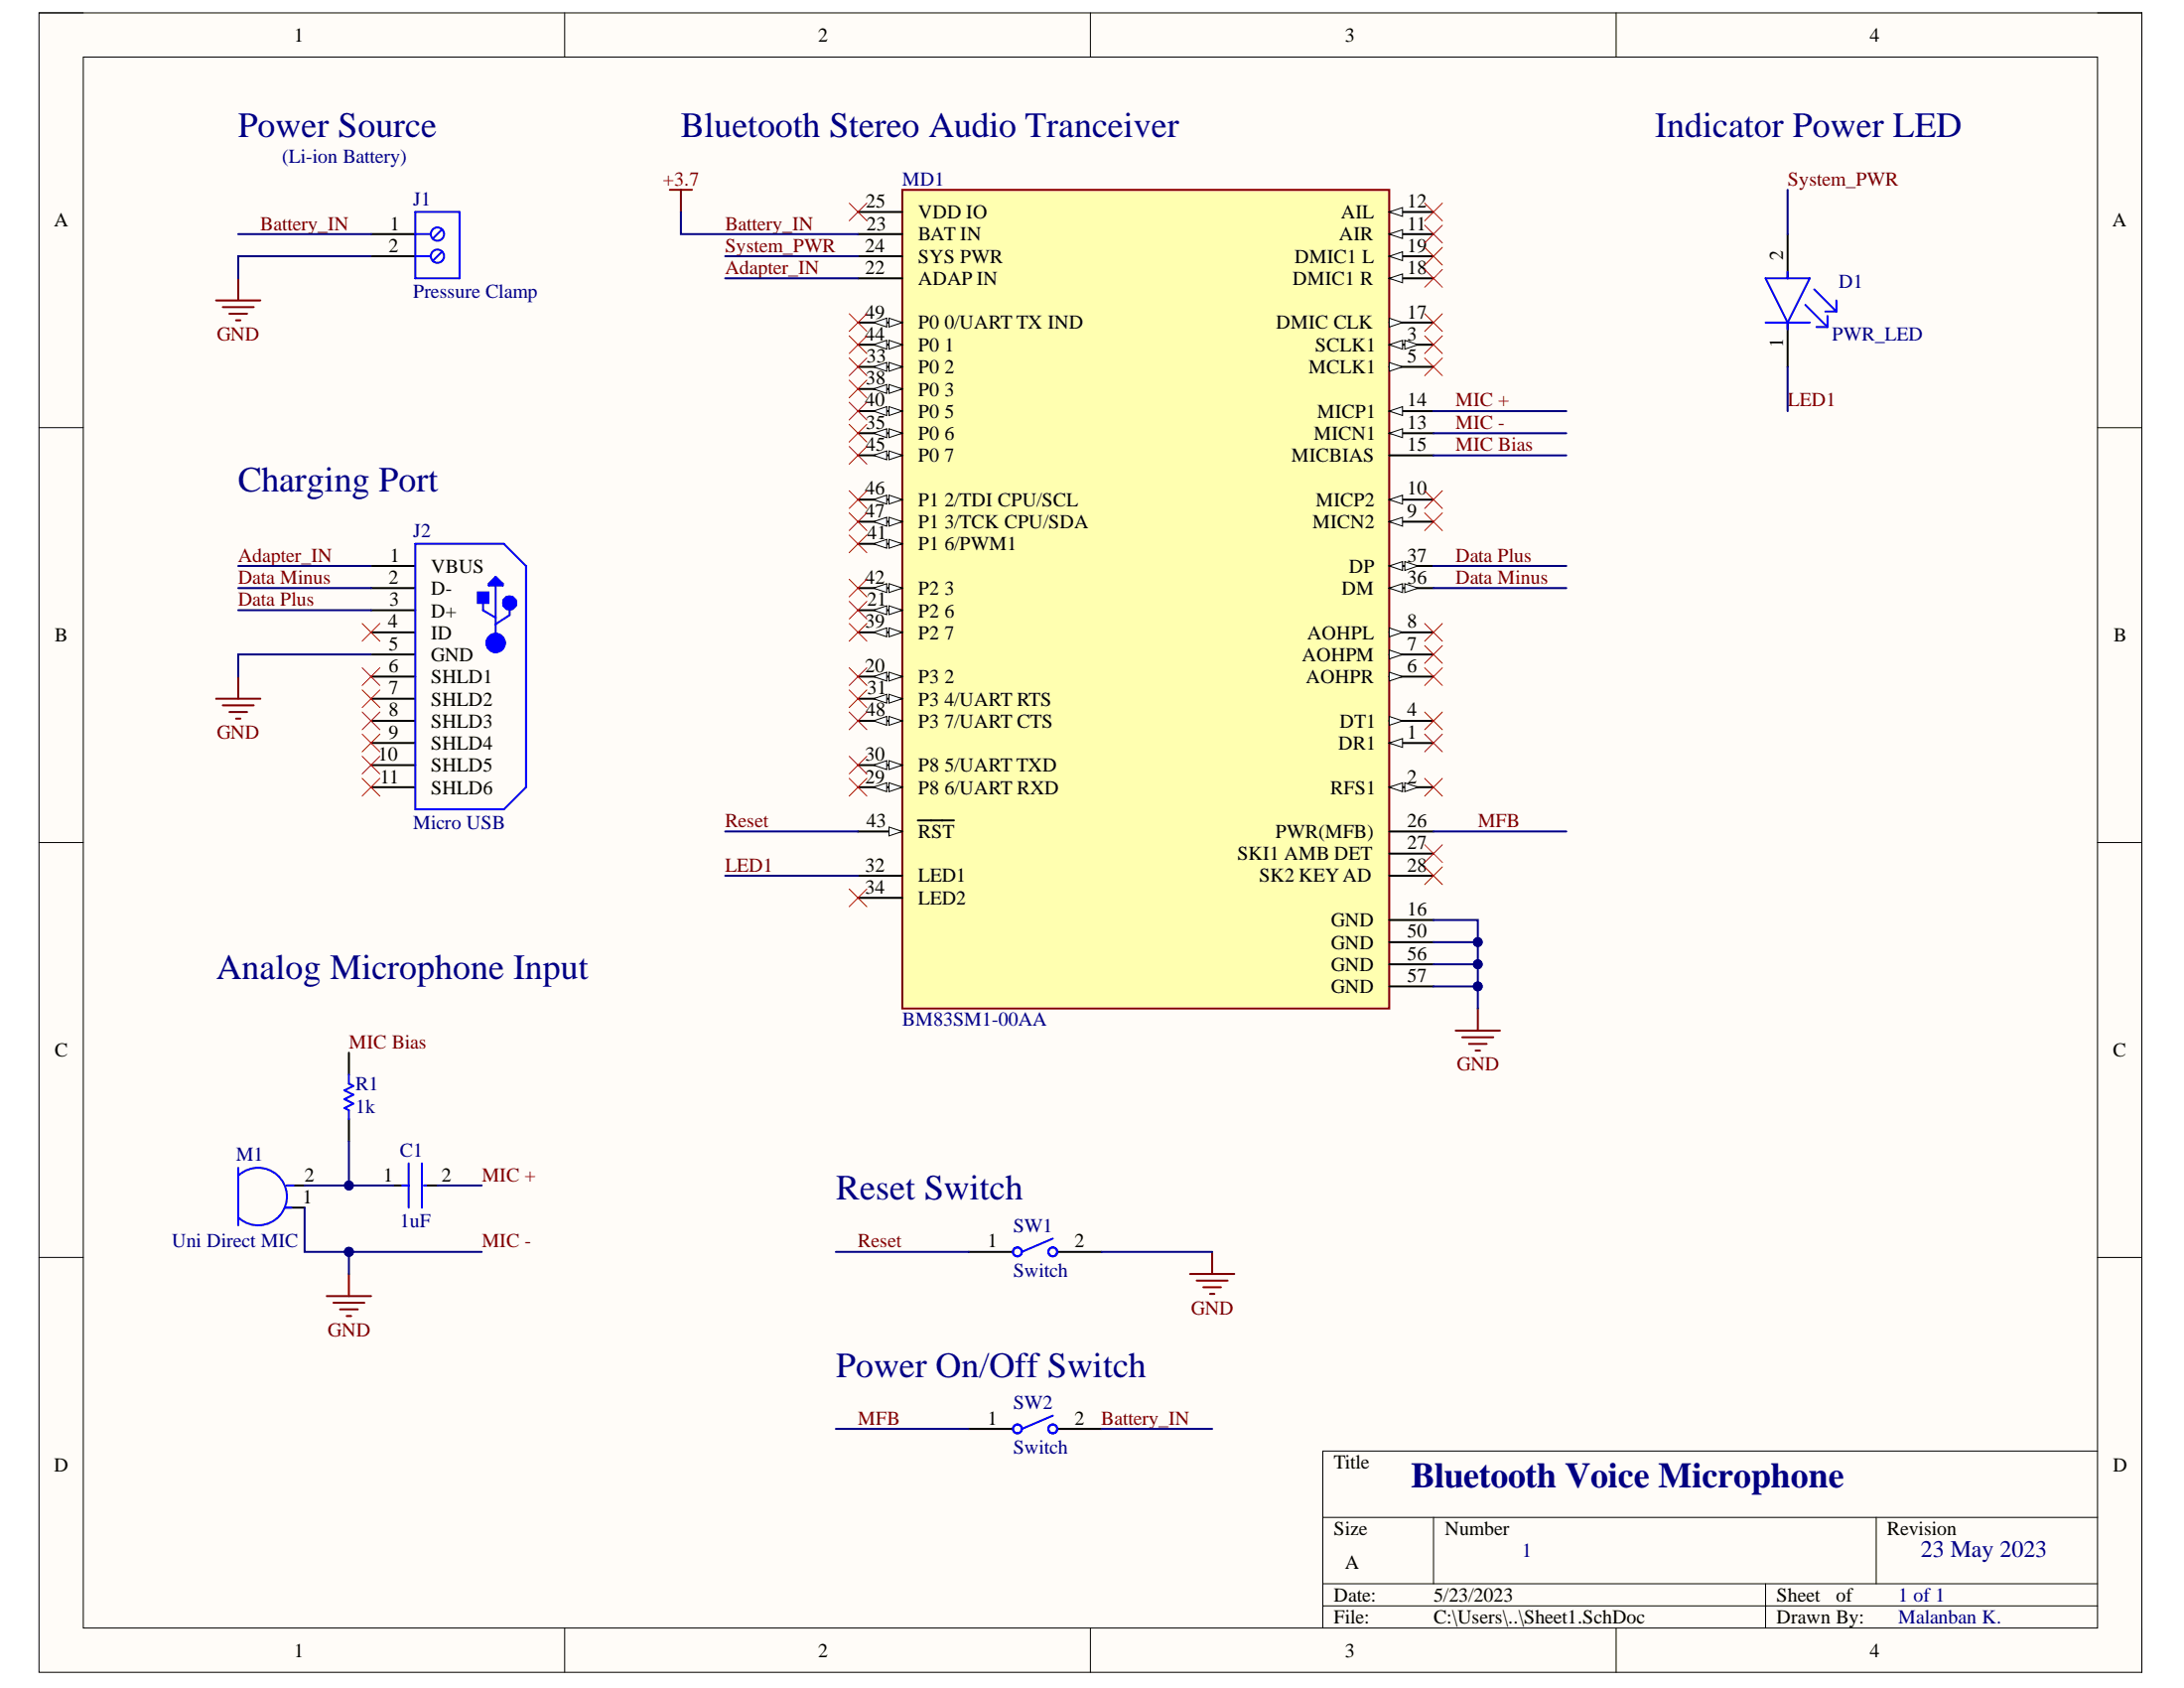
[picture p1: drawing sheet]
<svg xmlns="http://www.w3.org/2000/svg" width="279mm" height="216mm" viewBox="0 0 279 216" stroke-linecap="round" stroke-linejoin="round" font-family="sans-serif">
<path d="M5 1.6h269v212.3h-269z" fill-rule="evenodd" fill="#fffcf8"/>
<path d="M5 1.6h269v212.3h-269z" fill="none" stroke="#000" stroke-width=".13"/>
<path d="M10.7 7.3h257.6v200.9h-257.6z" fill-rule="evenodd" fill="#fffcf8"/>
<g fill="none" stroke="#000" stroke-width=".13">
<path d="M5 1.6h5.7M10.7 7.3h257.6v200.9h-257.6zM72.2 1.6v5.7M139.5 1.6v5.7M206.8 1.6v5.7M268.3 1.6h5.7v5.7M5 54.7h5.7M268.3 54.7h5.7M5 107.8h5.7M268.3 107.8h5.7M5 160.8h5.7M268.3 160.8h5.7"/>
<path d="M169.2 194.1h99.1M183.4 194.1v8.5M240 194.1v8.5M268.3 185.6h-99.1v22.6M72.2 208.2v5.7M139.5 208.2v5.7M169.2 202.6h99.1M169.2 205.4h99.1M206.8 208.2v5.7M225.9 202.6v5.6M274 208.2v5.7"/>
</g>
<path d="M115.4 24.3h62.3v104.7h-62.3z" fill-rule="evenodd" fill="#ffffb0"/>
<path d="M115.4 24.3h62.3v104.7h-62.3z" fill="none" stroke="#800000" stroke-width=".25"/>
<path d="M177.7 95h5.7" fill="none" stroke="#000" stroke-width=".25"/>
<path d="M177.7 95l1.7-.5v1.1z" fill="#f8fcff"/>
<path d="M177.7 95l1.7-.5v1.1z" fill="none" stroke="#000" stroke-width=".13"/>
<path d="M177.7 100.7h5.7" fill="none" stroke="#000" stroke-width=".25"/>
<path d="M177.7 100.7l1.7-.6v1.2z" fill="#f8fcff"/>
<path d="M177.7 100.7l1.7-.6v1.2z" fill="none" stroke="#000" stroke-width=".13"/>
<path d="M179.7 100.1l1.7 .6-1.7 .6z" fill="#f8fcff"/>
<path d="M179.7 100.1l1.7 .6-1.7 .6z" fill="none" stroke="#000" stroke-width=".13"/>
<path d="M177.7 44.1h5.7" fill="none" stroke="#000" stroke-width=".25"/>
<path d="M177.7 44.1l1.7-.6v1.2z" fill="#f8fcff"/>
<path d="M177.7 44.1l1.7-.6v1.2z" fill="none" stroke="#000" stroke-width=".13"/>
<path d="M179.7 43.5l1.7 .6-1.7 .6z" fill="#f8fcff"/>
<path d="M179.7 43.5l1.7 .6-1.7 .6z" fill="none" stroke="#000" stroke-width=".13"/>
<path d="M177.7 92.2h5.7" fill="none" stroke="#000" stroke-width=".25"/>
<path d="M177.7 91.6l1.7 .6-1.7 .6z" fill="#f8fcff"/>
<path d="M177.7 91.6l1.7 .6-1.7 .6z" fill="none" stroke="#000" stroke-width=".13"/>
<path d="M177.7 46.9h5.7" fill="none" stroke="#000" stroke-width=".25"/>
<path d="M177.7 46.4l1.7 .5-1.7 .6z" fill="#f8fcff"/>
<path d="M177.7 46.4l1.7 .5-1.7 .6z" fill="none" stroke="#000" stroke-width=".13"/>
<path d="M177.7 86.5h5.7" fill="none" stroke="#000" stroke-width=".25"/>
<path d="M177.7 86l1.7 .5-1.7 .6z" fill="#f8fcff"/>
<path d="M177.7 86l1.7 .5-1.7 .6z" fill="none" stroke="#000" stroke-width=".13"/>
<path d="M177.7 83.7h5.7" fill="none" stroke="#000" stroke-width=".25"/>
<path d="M177.7 83.1l1.7 .6-1.7 .6z" fill="#f8fcff"/>
<path d="M177.7 83.1l1.7 .6-1.7 .6z" fill="none" stroke="#000" stroke-width=".13"/>
<path d="M177.7 80.9h5.7" fill="none" stroke="#000" stroke-width=".25"/>
<path d="M177.7 80.3l1.7 .6-1.7 .6z" fill="#f8fcff"/>
<path d="M177.7 80.3l1.7 .6-1.7 .6z" fill="none" stroke="#000" stroke-width=".13"/>
<path d="M177.7 66.7h5.7" fill="none" stroke="#000" stroke-width=".25"/>
<path d="M177.7 66.7l1.7-.5v1.1z" fill="#f8fcff"/>
<path d="M177.7 66.7l1.7-.5v1.1z" fill="none" stroke="#000" stroke-width=".13"/>
<path d="M177.7 63.9h5.7" fill="none" stroke="#000" stroke-width=".25"/>
<path d="M177.7 63.9l1.7-.6v1.2z" fill="#f8fcff"/>
<path d="M177.7 63.9l1.7-.6v1.2z" fill="none" stroke="#000" stroke-width=".13"/>
<path d="M177.7 29.9h5.7" fill="none" stroke="#000" stroke-width=".25"/>
<path d="M177.7 29.9l1.7-.5v1.1z" fill="#f8fcff"/>
<path d="M177.7 29.9l1.7-.5v1.1z" fill="none" stroke="#000" stroke-width=".13"/>
<path d="M177.7 27.1h5.7" fill="none" stroke="#000" stroke-width=".25"/>
<path d="M177.7 27.1l1.7-.6v1.2z" fill="#f8fcff"/>
<path d="M177.7 27.1l1.7-.6v1.2z" fill="none" stroke="#000" stroke-width=".13"/>
<path d="M177.7 55.4h5.7" fill="none" stroke="#000" stroke-width=".25"/>
<path d="M177.7 55.4l1.7-.6v1.2z" fill="#f8fcff"/>
<path d="M177.7 55.4l1.7-.6v1.2z" fill="none" stroke="#000" stroke-width=".13"/>
<path d="M177.7 52.6h5.7" fill="none" stroke="#000" stroke-width=".25"/>
<path d="M177.7 52.6l1.7-.6v1.1z" fill="#f8fcff"/>
<path d="M177.7 52.6l1.7-.6v1.1z" fill="none" stroke="#000" stroke-width=".13"/>
<path d="M177.7 58.2h5.7M177.7 41.3h5.7M177.7 117.7h5.7" fill="none" stroke="#000" stroke-width=".25"/>
<path d="M177.7 40.7l1.7 .6-1.7 .5z" fill="#f8fcff"/>
<path d="M177.7 40.7l1.7 .6-1.7 .5z" fill="none" stroke="#000" stroke-width=".13"/>
<path d="M177.7 35.6h5.7" fill="none" stroke="#000" stroke-width=".25"/>
<path d="M177.7 35.6l1.7-.6v1.2z" fill="#f8fcff"/>
<path d="M177.7 35.6l1.7-.6v1.2z" fill="none" stroke="#000" stroke-width=".13"/>
<path d="M177.7 32.8h5.7" fill="none" stroke="#000" stroke-width=".25"/>
<path d="M177.7 32.8l1.7-.6v1.1z" fill="#f8fcff"/>
<path d="M177.7 32.8l1.7-.6v1.1z" fill="none" stroke="#000" stroke-width=".13"/>
<path d="M109.8 86.5h5.6" fill="none" stroke="#000" stroke-width=".25"/>
<path d="M113.7 86l1.7 .5-1.7 .6z" fill="#f8fcff"/>
<path d="M113.7 86l1.7 .5-1.7 .6z" fill="none" stroke="#000" stroke-width=".13"/>
<path d="M111.7 86.5l1.7-.5v1.1z" fill="#f8fcff"/>
<path d="M111.7 86.5l1.7-.5v1.1z" fill="none" stroke="#000" stroke-width=".13"/>
<path d="M109.8 78.1h5.6" fill="none" stroke="#000" stroke-width=".25"/>
<path d="M113.7 77.5l1.7 .6-1.7 .5z" fill="#f8fcff"/>
<path d="M113.7 77.5l1.7 .6-1.7 .5z" fill="none" stroke="#000" stroke-width=".13"/>
<path d="M111.7 78.1l1.7-.6v1.1z" fill="#f8fcff"/>
<path d="M111.7 78.1l1.7-.6v1.1z" fill="none" stroke="#000" stroke-width=".13"/>
<path d="M109.8 35.6h5.6M109.8 29.9h5.6M109.8 32.8h5.6M109.8 27.1h5.6M109.8 100.7h5.6M177.7 106.3h5.7M177.7 109.2h5.7M177.7 112h5.7" fill="none" stroke="#000" stroke-width=".25"/>
<path d="M113.7 100.1l1.7 .6-1.7 .6z" fill="#f8fcff"/>
<path d="M113.7 100.1l1.7 .6-1.7 .6z" fill="none" stroke="#000" stroke-width=".13"/>
<path d="M111.7 100.7l1.7-.6v1.2z" fill="#f8fcff"/>
<path d="M111.7 100.7l1.7-.6v1.2z" fill="none" stroke="#000" stroke-width=".13"/>
<path d="M109.8 97.9h5.6" fill="none" stroke="#000" stroke-width=".25"/>
<path d="M113.7 97.3l1.7 .6-1.7 .5z" fill="#f8fcff"/>
<path d="M113.7 97.3l1.7 .6-1.7 .5z" fill="none" stroke="#000" stroke-width=".13"/>
<path d="M111.7 97.9l1.7-.6v1.1z" fill="#f8fcff"/>
<path d="M111.7 97.9l1.7-.6v1.1z" fill="none" stroke="#000" stroke-width=".13"/>
<path d="M109.8 89.4h5.6" fill="none" stroke="#000" stroke-width=".25"/>
<path d="M113.7 88.8l1.7 .6-1.7 .5z" fill="#f8fcff"/>
<path d="M113.7 88.8l1.7 .6-1.7 .5z" fill="none" stroke="#000" stroke-width=".13"/>
<path d="M111.7 89.4l1.7-.6v1.1z" fill="#f8fcff"/>
<path d="M111.7 89.4l1.7-.6v1.1z" fill="none" stroke="#000" stroke-width=".13"/>
<path d="M109.8 46.9h5.6M109.8 112h5.6" fill="none" stroke="#000" stroke-width=".25"/>
<path d="M113.7 46.4l1.7 .5-1.7 .6z" fill="#f8fcff"/>
<path d="M113.7 46.4l1.7 .5-1.7 .6z" fill="none" stroke="#000" stroke-width=".13"/>
<path d="M111.7 46.9l1.7-.5v1.1z" fill="#f8fcff"/>
<path d="M111.7 46.9l1.7-.5v1.1z" fill="none" stroke="#000" stroke-width=".13"/>
<path d="M109.8 55.4h5.6M109.8 114.8h5.6" fill="none" stroke="#000" stroke-width=".25"/>
<path d="M113.7 54.8l1.7 .6-1.7 .6z" fill="#f8fcff"/>
<path d="M113.7 54.8l1.7 .6-1.7 .6z" fill="none" stroke="#000" stroke-width=".13"/>
<path d="M111.7 55.4l1.7-.6v1.2z" fill="#f8fcff"/>
<path d="M111.7 55.4l1.7-.6v1.2z" fill="none" stroke="#000" stroke-width=".13"/>
<path d="M177.7 75.2h5.7" fill="none" stroke="#000" stroke-width=".25"/>
<path d="M177.7 75.2l1.7-.5v1.1z" fill="#f8fcff"/>
<path d="M177.7 75.2l1.7-.5v1.1z" fill="none" stroke="#000" stroke-width=".13"/>
<path d="M179.7 74.7l1.7 .5-1.7 .6z" fill="#f8fcff"/>
<path d="M179.7 74.7l1.7 .5-1.7 .6z" fill="none" stroke="#000" stroke-width=".13"/>
<path d="M177.7 72.4h5.7" fill="none" stroke="#000" stroke-width=".25"/>
<path d="M177.7 72.4l1.7-.6v1.2z" fill="#f8fcff"/>
<path d="M177.7 72.4l1.7-.6v1.2z" fill="none" stroke="#000" stroke-width=".13"/>
<path d="M179.7 71.8l1.7 .6-1.7 .6z" fill="#f8fcff"/>
<path d="M179.7 71.8l1.7 .6-1.7 .6z" fill="none" stroke="#000" stroke-width=".13"/>
<path d="M109.8 49.8h5.6" fill="none" stroke="#000" stroke-width=".25"/>
<path d="M113.7 49.2l1.7 .6-1.7 .5z" fill="#f8fcff"/>
<path d="M113.7 49.2l1.7 .6-1.7 .5z" fill="none" stroke="#000" stroke-width=".13"/>
<path d="M111.7 49.8l1.7-.6v1.1z" fill="#f8fcff"/>
<path d="M111.7 49.8l1.7-.6v1.1z" fill="none" stroke="#000" stroke-width=".13"/>
<path d="M109.8 80.9h5.6" fill="none" stroke="#000" stroke-width=".25"/>
<path d="M113.7 80.3l1.7 .6-1.7 .5z" fill="#f8fcff"/>
<path d="M113.7 80.3l1.7 .6-1.7 .5z" fill="none" stroke="#000" stroke-width=".13"/>
<path d="M111.7 80.9l1.7-.6v1.1z" fill="#f8fcff"/>
<path d="M111.7 80.9l1.7-.6v1.1z" fill="none" stroke="#000" stroke-width=".13"/>
<path d="M109.8 52.6h5.6" fill="none" stroke="#000" stroke-width=".25"/>
<path d="M113.7 52l1.7 .6-1.7 .5z" fill="#f8fcff"/>
<path d="M113.7 52l1.7 .6-1.7 .5z" fill="none" stroke="#000" stroke-width=".13"/>
<path d="M111.7 52.6l1.7-.6v1.1z" fill="#f8fcff"/>
<path d="M111.7 52.6l1.7-.6v1.1z" fill="none" stroke="#000" stroke-width=".13"/>
<path d="M109.8 69.6h5.6" fill="none" stroke="#000" stroke-width=".25"/>
<path d="M113.7 69l1.7 .6-1.7 .5z" fill="#f8fcff"/>
<path d="M113.7 69l1.7 .6-1.7 .5z" fill="none" stroke="#000" stroke-width=".13"/>
<path d="M111.7 69.6l1.7-.6v1.1z" fill="#f8fcff"/>
<path d="M111.7 69.6l1.7-.6v1.1z" fill="none" stroke="#000" stroke-width=".13"/>
<path d="M109.8 75.2h5.6" fill="none" stroke="#000" stroke-width=".25"/>
<path d="M113.7 74.7l1.7 .5-1.7 .6z" fill="#f8fcff"/>
<path d="M113.7 74.7l1.7 .5-1.7 .6z" fill="none" stroke="#000" stroke-width=".13"/>
<path d="M111.7 75.2l1.7-.5v1.1z" fill="#f8fcff"/>
<path d="M111.7 75.2l1.7-.5v1.1z" fill="none" stroke="#000" stroke-width=".13"/>
<path d="M109.8 106.3h5.6" fill="none" stroke="#000" stroke-width=".25"/>
<path d="M113.7 105.8l1.7 .5-1.7 .6z" fill="#f8fcff"/>
<path d="M113.7 105.8l1.7 .5-1.7 .6z" fill="none" stroke="#000" stroke-width=".13"/>
<path d="M109.8 44.1h5.6M117.4 104.9h4.6" fill="none" stroke="#000" stroke-width=".25"/>
<path d="M113.7 43.5l1.7 .6-1.7 .6z" fill="#f8fcff"/>
<path d="M113.7 43.5l1.7 .6-1.7 .6z" fill="none" stroke="#000" stroke-width=".13"/>
<path d="M111.7 44.1l1.7-.6v1.2z" fill="#f8fcff"/>
<path d="M111.7 44.1l1.7-.6v1.2z" fill="none" stroke="#000" stroke-width=".13"/>
<path d="M109.8 58.2h5.6" fill="none" stroke="#000" stroke-width=".25"/>
<path d="M113.7 57.7l1.7 .5-1.7 .6z" fill="#f8fcff"/>
<path d="M113.7 57.7l1.7 .5-1.7 .6z" fill="none" stroke="#000" stroke-width=".13"/>
<path d="M111.7 58.2l1.7-.5v1.1z" fill="#f8fcff"/>
<path d="M111.7 58.2l1.7-.5v1.1z" fill="none" stroke="#000" stroke-width=".13"/>
<path d="M109.8 63.9h5.6" fill="none" stroke="#000" stroke-width=".25"/>
<path d="M113.7 63.3l1.7 .6-1.7 .6z" fill="#f8fcff"/>
<path d="M113.7 63.3l1.7 .6-1.7 .6z" fill="none" stroke="#000" stroke-width=".13"/>
<path d="M111.7 63.9l1.7-.6v1.2z" fill="#f8fcff"/>
<path d="M111.7 63.9l1.7-.6v1.2z" fill="none" stroke="#000" stroke-width=".13"/>
<path d="M109.8 66.7h5.6" fill="none" stroke="#000" stroke-width=".25"/>
<path d="M113.7 66.2l1.7 .5-1.7 .6z" fill="#f8fcff"/>
<path d="M113.7 66.2l1.7 .5-1.7 .6z" fill="none" stroke="#000" stroke-width=".13"/>
<path d="M111.7 66.7l1.7-.5v1.1z" fill="#f8fcff"/>
<path d="M111.7 66.7l1.7-.5v1.1z" fill="none" stroke="#000" stroke-width=".13"/>
<path d="M109.8 92.2h5.6" fill="none" stroke="#000" stroke-width=".25"/>
<path d="M113.7 91.6l1.7 .6-1.7 .6z" fill="#f8fcff"/>
<path d="M113.7 91.6l1.7 .6-1.7 .6z" fill="none" stroke="#000" stroke-width=".13"/>
<path d="M111.7 92.2l1.7-.6v1.2z" fill="#f8fcff"/>
<path d="M111.7 92.2l1.7-.6v1.2z" fill="none" stroke="#000" stroke-width=".13"/>
<path d="M109.8 41.3h5.6" fill="none" stroke="#000" stroke-width=".25"/>
<path d="M113.7 40.7l1.7 .6-1.7 .5z" fill="#f8fcff"/>
<path d="M113.7 40.7l1.7 .6-1.7 .5z" fill="none" stroke="#000" stroke-width=".13"/>
<path d="M111.7 41.3l1.7-.6v1.1z" fill="#f8fcff"/>
<path d="M111.7 41.3l1.7-.6v1.1z" fill="none" stroke="#000" stroke-width=".13"/>
<path d="M47.5 72.4h5.6M47.5 75.2h5.6M47.5 78.1h5.6M47.5 80.9h5.6M47.5 83.7h5.6M47.5 86.5h5.6M47.5 89.4h5.6M47.5 92.2h5.6M47.5 95h5.6M177.7 120.5h5.7M177.7 123.3h5.7M177.7 126.2h5.7" fill="none" stroke="#000" stroke-width=".25"/>
<g fill="none" stroke="#f00" stroke-width=".13">
<path d="M108.6 26l2.3 2.2M110.9 26l-2.3 2.2M182.3 26l2.2 2.2M182.3 28.8l2.2 2.3M182.3 31.6l2.2 2.3M182.3 34.5l2.2 2.2M184.5 26l-2.2 2.2M184.5 28.8l-2.2 2.3M184.5 31.6l-2.2 2.3M184.5 34.5l-2.2 2.2M108.6 40.1l2.3 2.3M108.6 43l2.3 2.2"/>
<path d="M108.6 45.8l2.3 2.3M108.6 48.6l2.3 2.3M108.6 51.4l2.3 2.3M108.6 54.3l2.3 2.2M108.6 57.1l2.3 2.3M110.9 40.1l-2.3 2.3M110.9 43l-2.3 2.2M110.9 45.8l-2.3 2.3M110.9 48.6l-2.3 2.3M110.9 51.4l-2.3 2.3M110.9 54.3l-2.3 2.2M110.9 57.1l-2.3 2.3"/>
<path d="M182.3 40.1l2.2 2.3M182.3 43l2.2 2.2M182.3 45.8l2.2 2.3M184.5 40.1l-2.2 2.3M184.5 43l-2.2 2.2M184.5 45.8l-2.2 2.3M108.6 62.8l2.3 2.2M108.6 65.6l2.3 2.3M108.6 68.4l2.3 2.3M108.6 74.1l2.3 2.2M108.6 76.9l2.3 2.3M108.6 79.7l2.3 2.3"/>
<path d="M110.9 62.8l-2.3 2.2M110.9 65.6l-2.3 2.3M110.9 68.4l-2.3 2.3M110.9 74.1l-2.3 2.2M110.9 76.9l-2.3 2.3M110.9 79.7l-2.3 2.3M182.3 79.8l2.2 2.2M182.3 62.8l2.2 2.2M182.3 65.6l2.2 2.3M184.5 79.8l-2.2 2.2M184.5 62.8l-2.2 2.2M184.5 65.6l-2.2 2.3"/>
<path d="M108.6 85.4l2.3 2.3M108.6 88.2l2.3 2.3M108.6 91.1l2.3 2.2M108.6 96.7l2.3 2.3M108.6 99.6l2.3 2.2M110.9 85.4l-2.3 2.3M110.9 88.2l-2.3 2.3M110.9 91.1l-2.3 2.2M110.9 96.7l-2.3 2.3M110.9 99.6l-2.3 2.2M182.3 85.4l2.2 2.3M182.3 82.6l2.2 2.2"/>
<path d="M182.3 91.1l2.2 2.2M182.3 93.9l2.2 2.3M182.3 99.6l2.2 2.2M184.5 85.4l-2.2 2.3M184.5 82.6l-2.2 2.2M184.5 91.1l-2.2 2.2M184.5 93.9l-2.2 2.3M184.5 99.6l-2.2 2.2M108.6 113.7l2.3 2.3M110.9 113.7l-2.3 2.3M182.3 108l2.2 2.3M182.3 110.9l2.2 2.2"/>
<path d="M184.5 108l-2.2 2.3M184.5 110.9l-2.2 2.2"/>
</g>
<path d="M85.7 24.3h2.8M87.1 24.3v2.8M186.2 131.8h5.7M187.1 132.7h3.9M187.9 133.5h2.3M188.8 134.4h.5M189.1 129v2.8" fill="none" stroke="#800000" stroke-width=".25"/>
<path d="M53.1 69.6h11.4l2.8 2.8v28.3l-2.8 2.8M61.8 76.7v1.4l1.6 .9M62.8 74.7h1.5M63.4 74.9v7.3M63.4 73.8l.9 .9v.2h-1.8v-.2zM63.4 74l.5 .4h-.9l.2-.2h.2M65.2 77.6v1.1l-1.8 1.1" fill="none" stroke="#00f" stroke-width=".25"/>
<path d="M61.1 75.8h1.4v1.3h-1.4z" fill-rule="evenodd" fill="#00f"/>
<g fill="none" stroke="#00f" stroke-width=".25">
<path d="M225.9 35.6h5.6l-2.8 5.7zM228.7 34.8v.8M231 39l2.8 2.8M232.1 37l2.8 2.8M233.5 39.8h1.4M234.9 38.4v1.4M225.9 41.3h5.6M228.7 41.3v.8M232.4 41.8h1.4M233.8 40.4v1.4M53.1 69.6v33.9h11.4M61.1 75.8h1.4v1.3h-1.4z"/>
<path d="M44.6 137.5v1.1l.6 .3-1.1 .6 1.1 .5-1.1 .6 1.1 .6-1.1 .5 .5 .3v1.1M30.5 149.4v7.3M30.6 150.3a3.7 3.7 0 0 1 5.1 .2 3.7 3.7 0 0 1 0 5.1 3.7 3.7 0 0 1-5.1 .2M36.4 154.5h.9M36.7 151.6h.9M51.4 151.6h.9M52.3 148.8v5.7M54 148.8v5.7M54.3 151.6h.2M134.7 158.4l-4 1.7M134.7 181.1l-4 1.7"/>
<circle cx="130.2" cy="160.1" r=".57"/>
<circle cx="134.7" cy="160.1" r=".57"/>
<circle cx="130.2" cy="182.8" r=".56"/>
<circle cx="130.2" cy="182.8" r=".57"/>
<circle cx="134.7" cy="182.8" r=".57"/>
<circle cx="134.7" cy="182.8" r=".56"/>
</g>
<g fill="none" stroke="#00f" stroke-width="1.4">
<circle cx="65.2" cy="77.1" r=".23"/>
<circle cx="63.4" cy="82.2" r=".57"/>
</g>
<g fill="none" stroke="#000" stroke-width=".25">
<path d="M47.5 29.9h5.6M47.5 32.8h5.6M228.7 29.9v5.7M228.7 41.3v5.6M47.5 97.9h5.6M47.5 100.7h5.6M44.6 134.6v2.9M36.4 154.5h2.6M36.7 151.6h2.3M44.6 143.1v2.9M50.3 151.6h2M54.3 151.6h1.7"/>
<path d="M123.9 160.1h5.7M135.2 160.1h5.7M123.9 182.8h5.7M135.2 182.8h5.7"/>
</g>
<g fill="none" stroke="#f00" stroke-width=".13">
<path d="M46.3 79.7l2.3 2.3M48.6 79.7l-2.3 2.3M46.3 99.6l2.3 2.2M46.3 96.7l2.3 2.3M46.3 93.9l2.3 2.3M46.3 91.1l2.3 2.2M46.3 88.2l2.3 2.3M46.3 85.4l2.3 2.3M48.6 99.6l-2.3 2.2M48.6 96.7l-2.3 2.3M48.6 93.9l-2.3 2.3M48.6 91.1l-2.3 2.2"/>
<path d="M48.6 88.2l-2.3 2.3M48.6 85.4l-2.3 2.3"/>
</g>
<g fill="none" stroke="#800000" stroke-width=".25">
<path d="M27.6 89.4h5.7M28.5 90.2h4M29.3 91.1h2.3M30.2 91.9h.6M30.5 86.5v2.9M41.8 165.8h5.7M42.7 166.6h3.9M43.5 167.5h2.3M44.3 168.3h.6M44.6 162.9v2.9M152.2 162.9h5.7M153.1 163.8h4"/>
<path d="M153.9 164.6h2.3M154.8 165.5h.6M155.1 160.1v2.8"/>
</g>
<circle cx="56" cy="29.9" r=".85" fill="#fff"/>
<g fill="none" stroke="#00f" stroke-width=".25">
<path d="M56.6 29.3l-1.2 1.2"/>
<circle cx="56" cy="29.9" r=".85"/>
</g>
<circle cx="56" cy="32.8" r=".85" fill="#fff"/>
<g fill="none" stroke="#00f" stroke-width=".25">
<path d="M53.1 29.9h2M53.1 32.8h2M53.1 27.1h5.7v8.5h-5.7zM56.6 32.2l-1.2 1.2"/>
<circle cx="56" cy="32.8" r=".85"/>
</g>
<path d="M27.6 38.4h5.7M28.5 39.3h4M30.5 35.6v2.8M29.3 40.1h2.3M30.2 41h.6" fill="none" stroke="#800000" stroke-width=".25"/>
<path d="M183.4 120.5h5.7" fill="none" stroke="#000080" stroke-width=".25"/>
<circle cx="189.1" cy="120.5" r=".57" fill="#000080"/>
<circle cx="189.1" cy="120.5" r=".57" fill="none" stroke="#000080" stroke-width=".13"/>
<path d="M183.4 123.3h5.7" fill="none" stroke="#000080" stroke-width=".25"/>
<circle cx="189.1" cy="123.3" r=".57" fill="#000080"/>
<circle cx="189.1" cy="123.3" r=".57" fill="none" stroke="#000080" stroke-width=".13"/>
<path d="M183.4 126.2h5.7" fill="none" stroke="#000080" stroke-width=".25"/>
<circle cx="189.1" cy="126.2" r=".57" fill="#000080"/>
<circle cx="189.1" cy="126.2" r=".57" fill="none" stroke="#000080" stroke-width=".13"/>
<g fill="none" stroke="#000080" stroke-width=".25">
<path d="M87.1 27.1v2.8h22.7M92.8 32.8h17M92.8 35.6h17M183.4 52.6h17M183.4 55.4h17M183.4 58.2h17M30.5 72.4h17M30.5 75.2h17M30.5 78.1h17M183.4 72.4h17M183.4 75.2h17M47.5 83.7h-17v2.8"/>
<path d="M92.8 106.3h17M92.8 112h17M183.4 117.7h5.7v11.3"/>
</g>
<circle cx="189.1" cy="120.5" r=".57" fill="#000080"/>
<circle cx="189.1" cy="120.5" r=".57" fill="none" stroke="#000080" stroke-width=".13"/>
<circle cx="189.1" cy="123.3" r=".57" fill="#000080"/>
<circle cx="189.1" cy="123.3" r=".57" fill="none" stroke="#000080" stroke-width=".13"/>
<circle cx="189.1" cy="126.2" r=".57" fill="#000080"/>
<circle cx="189.1" cy="126.2" r=".57" fill="none" stroke="#000080" stroke-width=".13"/>
<path d="M44.6 160.1h17" fill="none" stroke="#000080" stroke-width=".25"/>
<circle cx="44.6" cy="160.1" r=".57" fill="#000080"/>
<circle cx="44.6" cy="160.1" r=".57" fill="none" stroke="#000080" stroke-width=".13"/>
<path d="M30.5 29.9h17M47.5 32.8h-17v2.8M228.7 24.3v5.6M228.7 46.9v5.7M183.4 106.3h17M39 151.6h11.3M56 151.6h5.6M106.9 160.1h17M140.9 160.1h14.2M106.9 182.8h17M140.9 182.8h14.2" fill="none" stroke="#000080" stroke-width=".25"/>
<circle cx="44.6" cy="151.6" r=".57" fill="#000080"/>
<circle cx="44.6" cy="151.6" r=".57" fill="none" stroke="#000080" stroke-width=".13"/>
<path d="M44.6 146v5.6" fill="none" stroke="#000080" stroke-width=".25"/>
<circle cx="44.6" cy="151.6" r=".57" fill="#000080"/>
<circle cx="44.6" cy="151.6" r=".57" fill="none" stroke="#000080" stroke-width=".13"/>
<path d="M44.6 160.1v2.8" fill="none" stroke="#000080" stroke-width=".25"/>
<circle cx="44.6" cy="160.1" r=".57" fill="#000080"/>
<circle cx="44.6" cy="160.1" r=".57" fill="none" stroke="#000080" stroke-width=".13"/>
<path d="M39 154.5v5.6h5.6" fill="none" stroke="#000080" stroke-width=".25"/>
<circle cx="44.6" cy="160.1" r=".57" fill="#000080"/>
<circle cx="44.6" cy="160.1" r=".57" fill="none" stroke="#000080" stroke-width=".13"/>
<g font-size="4.6" fill="#000080">
<text x="30.4" y="17.6">Power Source</text>
<text x="87.1" y="17.6">Bluetooth Stereo Audio Tranceiver</text>
<text x="211.7" y="17.6">Indicator Power LED</text>
<text x="30.4" y="62.9">Charging Port</text>
<text x="27.6" y="125.2">Analog Microphone Input</text>
<text x="107" y="153.5">Reset Switch</text>
<text x="107" y="176.1">Power On/Off Switch</text>
<text x="180.5" y="190.2">Bluetooth Voice Microphone</text>
</g>
<text font-size="3" fill="#000080" x="245.7" y="199.1">23 May 2023</text>
<g font-size="2.5">
<text x="37.6" y="5.3">1</text>
<text x="104.7" y="5.3">2</text>
<text x="172.1" y="5.3">3</text>
<text x="239.2" y="5.3">4</text>
<text x="6.9" y="29">A</text>
<text x="49.9" y="29.4">1</text>
<text x="110.8" y="26.5">25</text>
<text x="110.9" y="29.4">23</text>
<text x="117.4" y="28">VDD IO</text>
<text x="171.6" y="28">AIL</text>
<text x="180" y="29.4">11</text>
<text x="180" y="26.5">12</text>
<text x="270.2" y="29">A</text>
<text x="49.7" y="32.2">2</text>
<text x="110.7" y="35.1">22</text>
<text x="110.7" y="32.2">24</text>
<text x="117.4" y="30.8">BAT IN</text>
<text x="117.4" y="33.6">SYS PWR</text>
<text x="165.6" y="33.6">DMIC1 L</text>
<text x="171.3" y="30.8">AIR</text>
<text x="180" y="35.1">18</text>
<text x="180" y="32.2">19</text>
<text x="228.1" y="33.3" transform="rotate(-90 228.1 33.3)">2</text>
<text x="110.7" y="40.7">49</text>
<text x="117.4" y="36.4">ADAP IN</text>
<text x="165.4" y="36.4">DMIC1 R</text>
<text x="180" y="40.7">17</text>
<text x="110.7" y="43.5">44</text>
<text x="110.9" y="46.4">33</text>
<text x="117.4" y="47.8">P0 2</text>
<text x="117.4" y="45">P0 1</text>
<text x="117.4" y="42.1">P0 0/UART TX IND</text>
<text x="163.3" y="42.1">DMIC CLK</text>
<text x="167.4" y="47.8">MCLK1</text>
<text x="168.3" y="45">SCLK1</text>
<text x="180" y="43.5">3</text>
<text x="180" y="46.4">5</text>
<text x="228.1" y="44.5" transform="rotate(-90 228.1 44.5)">1</text>
<text x="110.7" y="52">40</text>
<text x="110.8" y="49.2">38</text>
<text x="117.4" y="50.6">P0 3</text>
<text x="117.4" y="53.4">P0 5</text>
<text x="168.5" y="53.4">MICP1</text>
<text x="180" y="52">14</text>
<text x="110.8" y="54.9">35</text>
<text x="110.8" y="57.6">45</text>
<text x="117.4" y="56.3">P0 6</text>
<text x="117.4" y="59.1">P0 7</text>
<text x="165.2" y="59.1">MICBIAS</text>
<text x="168.1" y="56.3">MICN1</text>
<text x="180" y="54.9">13</text>
<text x="180" y="57.6">15</text>
<text x="110.7" y="63.3">46</text>
<text x="117.4" y="64.7">P1 2/TDI CPU/SCL</text>
<text x="168.4" y="64.7">MICP2</text>
<text x="180" y="63.3">10</text>
<text x="49.9" y="71.8">1</text>
<text x="110.7" y="66.2">47</text>
<text x="110.9" y="69">41</text>
<text x="117.4" y="70.4">P1 6/PWM1</text>
<text x="117.4" y="67.6">P1 3/TCK CPU/SDA</text>
<text x="167.9" y="67.6">MICN2</text>
<text x="180" y="66.2">9</text>
<text x="180" y="71.8">37</text>
<text x="49.7" y="74.6">2</text>
<text x="49.8" y="77.5">3</text>
<text x="55.1" y="73.3">VBUS</text>
<text x="55.1" y="76.1">D-</text>
<text x="110.7" y="74.6">42</text>
<text x="110.9" y="77.5">21</text>
<text x="117.4" y="76.1">P2 3</text>
<text x="171.6" y="76.1">DM</text>
<text x="172.6" y="73.3">DP</text>
<text x="180" y="74.6">36</text>
<text x="7" y="82.1">B</text>
<text x="49.6" y="80.3">4</text>
<text x="49.7" y="83.2">5</text>
<text x="55.1" y="78.9">D+</text>
<text x="55.1" y="81.7">ID</text>
<text x="110.7" y="80.3">39</text>
<text x="117.4" y="78.9">P2 6</text>
<text x="117.4" y="81.7">P2 7</text>
<text x="167.3" y="81.7">AOHPL</text>
<text x="180" y="83.2">7</text>
<text x="180" y="80.3">8</text>
<text x="270.4" y="82.1">B</text>
<text x="49.7" y="86">6</text>
<text x="49.7" y="88.8">7</text>
<text x="55.1" y="84.6">GND</text>
<text x="55.1" y="87.4">SHLD1</text>
<text x="110.7" y="86">20</text>
<text x="110.9" y="88.8">31</text>
<text x="117.4" y="87.4">P3 2</text>
<text x="166.6" y="84.6">AOHPM</text>
<text x="167.1" y="87.4">AOHPR</text>
<text x="180" y="86">6</text>
<text x="49.7" y="91.6">8</text>
<text x="49.7" y="94.5">9</text>
<text x="55.1" y="90.3">SHLD2</text>
<text x="55.1" y="93.1">SHLD3</text>
<text x="55.1" y="95.9">SHLD4</text>
<text x="110.8" y="91.6">48</text>
<text x="117.4" y="90.3">P3 4/UART RTS</text>
<text x="117.4" y="93.1">P3 7/UART CTS</text>
<text x="171.2" y="95.9">DR1</text>
<text x="171.4" y="93.1">DT1</text>
<text x="180" y="94.5">1</text>
<text x="180" y="91.6">4</text>
<text x="48.4" y="97.3">10</text>
<text x="48.6" y="100.1">11</text>
<text x="55.1" y="101.6">SHLD6</text>
<text x="55.1" y="98.7">SHLD5</text>
<text x="110.7" y="100.1">29</text>
<text x="110.7" y="97.3">30</text>
<text x="117.4" y="101.6">P8 6/UART RXD</text>
<text x="117.4" y="98.7">P8 5/UART TXD</text>
<text x="170.2" y="101.6">RFS1</text>
<text x="180" y="100.1">2</text>
<text x="110.9" y="105.8">43</text>
<text x="117.4" y="107.2">RST</text>
<text x="163.2" y="107.2">PWR(MFB)</text>
<text x="180" y="105.8">26</text>
<text x="110.7" y="111.5">32</text>
<text x="117.4" y="112.8">LED1</text>
<text x="158.3" y="110">SKI1 AMB DET</text>
<text x="161.1" y="112.8">SK2 KEY AD</text>
<text x="180" y="108.6">27</text>
<text x="180" y="111.5">28</text>
<text x="110.7" y="114.3">34</text>
<text x="117.4" y="115.7">LED2</text>
<text x="170.3" y="118.5">GND</text>
<text x="180" y="117.1">16</text>
<text x="180" y="119.9">50</text>
<text x="170.3" y="121.4">GND</text>
<text x="170.3" y="124.1">GND</text>
<text x="180" y="122.8">56</text>
<text x="180" y="125.6">57</text>
<text x="170.3" y="127">GND</text>
<text x="7" y="135.1">C</text>
<text x="270.3" y="135.1">C</text>
<text x="38.7" y="153.9">1</text>
<text x="39" y="151.1">2</text>
<text x="49" y="151.1">1</text>
<text x="56.5" y="151.1">2</text>
<text x="126.3" y="159.6">1</text>
<text x="137.5" y="159.6">2</text>
<text x="126.3" y="182.2">1</text>
<text x="137.5" y="182.2">2</text>
<text x="6.9" y="188.2">D</text>
<text x="170.6" y="187.9">Title</text>
<text x="270.3" y="188.2">D</text>
<text x="170.6" y="196.3">Size</text>
<text x="184.8" y="196.3">Number</text>
<text x="241.4" y="196.3">Revision</text>
<text x="172.1" y="200.6">A</text>
<text x="170.6" y="204.9">Date:</text>
<text x="170.6" y="207.6">File:</text>
<text x="183.4" y="204.9">5/23/2023</text>
<text x="183.4" y="207.6">C:\Users\..\Sheet1.SchDoc</text>
<text x="227.3" y="204.9">Sheet</text>
<text x="227.3" y="207.6">Drawn By:</text>
<text x="234.9" y="204.9">of</text>
<text x="37.6" y="211.9">1</text>
<text x="104.7" y="211.9">2</text>
<text x="172.1" y="211.9">3</text>
<text x="239.2" y="211.9">4</text>
</g>
<g font-size="2.5" fill="#000080">
<text x="36.1" y="20.9">(Li-ion Battery)</text>
<text x="115.4" y="23.8">MD1</text>
<text x="52.8" y="26.3">J1</text>
<text x="52.8" y="38.1">Pressure Clamp</text>
<text x="235.2" y="36.8">D1</text>
<text x="234.4" y="43.5">PWR_LED</text>
<text x="52.8" y="68.7">J2</text>
<text x="52.8" y="106.1">Micro USB</text>
<text x="115.4" y="131.2">BM83SM1-00AA</text>
<text x="45.5" y="139.4">R1</text>
<text x="45.5" y="142.3">1k</text>
<text x="30.2" y="148.5">M1</text>
<text x="51.2" y="148">C1</text>
<text x="22" y="159.6">Uni Direct MIC</text>
<text x="51.2" y="157">1uF</text>
<text x="129.6" y="157.6">SW1</text>
<text x="129.6" y="163.3">Switch</text>
<text x="129.6" y="180.3">SW2</text>
<text x="129.6" y="185.9">Switch</text>
<text x="194.7" y="199.2">1</text>
<text x="242.8" y="204.9">1 of 1</text>
<text x="242.8" y="207.6">Malanban K.</text>
</g>
<g font-size="2.5" fill="#800000">
<text x="84.8" y="23.8">+3.7</text>
<text x="228.7" y="23.8">System_PWR</text>
<text x="33.3" y="29.4">Battery_IN</text>
<text x="92.8" y="29.4">Battery_IN</text>
<text x="92.8" y="32.2">System_PWR</text>
<text x="92.8" y="35.1">Adapter_IN</text>
<text x="27.7" y="43.5">GND</text>
<text x="186.2" y="52">MIC +</text>
<text x="228.7" y="52">LED1</text>
<text x="186.2" y="54.9">MIC -</text>
<text x="186.2" y="57.6">MIC Bias</text>
<text x="30.4" y="71.8">Adapter_IN</text>
<text x="186.2" y="71.8">Data Plus</text>
<text x="30.4" y="74.6">Data Minus</text>
<text x="30.4" y="77.5">Data Plus</text>
<text x="186.2" y="74.6">Data Minus</text>
<text x="27.7" y="94.5">GND</text>
<text x="92.8" y="105.8">Reset</text>
<text x="189.1" y="105.8">MFB</text>
<text x="92.8" y="111.5">LED1</text>
<text x="44.6" y="134.1">MIC Bias</text>
<text x="186.4" y="136.9">GND</text>
<text x="61.6" y="151.1">MIC +</text>
<text x="61.6" y="159.6">MIC -</text>
<text x="109.8" y="159.6">Reset</text>
<text x="41.9" y="170.9">GND</text>
<text x="152.4" y="168.1">GND</text>
<text x="109.8" y="182.2">MFB</text>
<text x="140.9" y="182.2">Battery_IN</text>
</g>
</svg>
